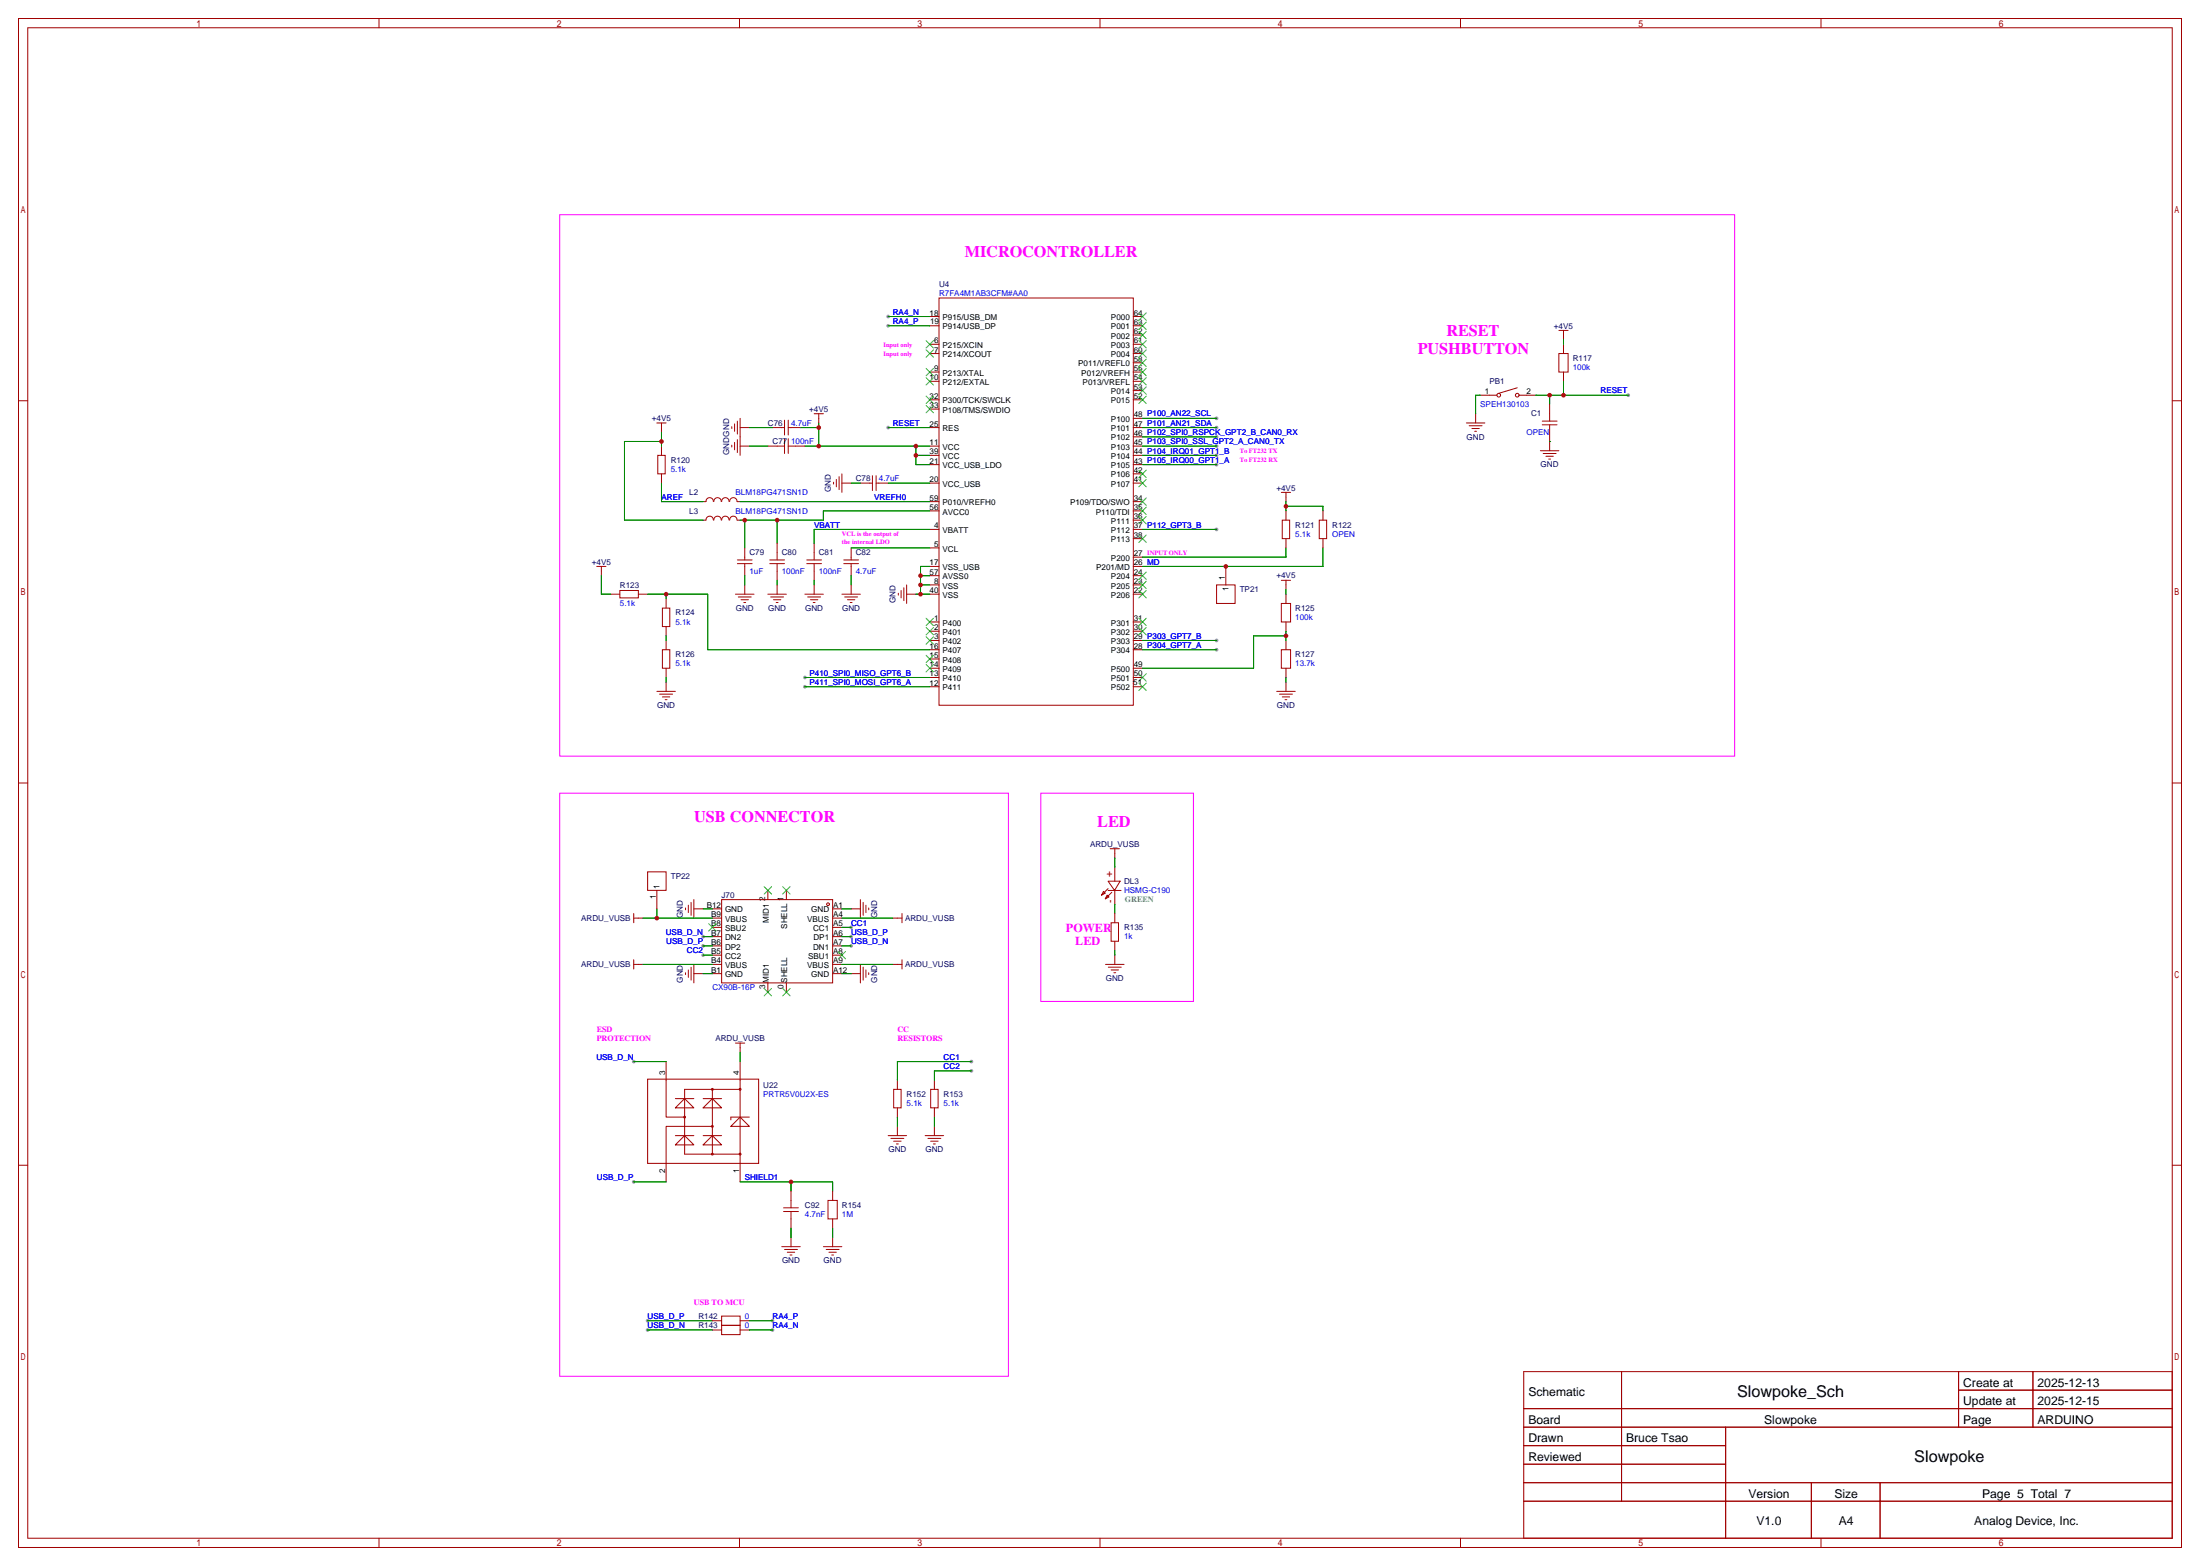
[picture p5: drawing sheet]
<svg xmlns="http://www.w3.org/2000/svg" width="604mm" height="430mm" viewBox="0 0 604 430" stroke-linecap="round" stroke-linejoin="round" font-family="sans-serif">
<g fill="#999">
<circle cx="243.8" cy="86.9" r=".51"/>
<circle cx="243.8" cy="89.4" r=".51"/>
<circle cx="243.8" cy="117.3" r=".51"/>
<circle cx="221" cy="185.9" r=".51"/>
<circle cx="221" cy="188.5" r=".51"/>
<circle cx="334" cy="114.8" r=".51"/>
<circle cx="334" cy="117.3" r=".51"/>
<circle cx="334" cy="119.9" r=".51"/>
<circle cx="334" cy="122.4" r=".51"/>
<circle cx="334" cy="125" r=".51"/>
<circle cx="334" cy="127.5" r=".51"/>
<circle cx="334" cy="145.3" r=".51"/>
<circle cx="334" cy="175.8" r=".51"/>
<circle cx="334" cy="178.3" r=".51"/>
<circle cx="447" cy="108.5" r=".51"/>
<circle cx="233.7" cy="254.5" r=".51"/>
<circle cx="233.7" cy="257" r=".51"/>
<circle cx="233.7" cy="259.6" r=".51"/>
<circle cx="193" cy="259.6" r=".51"/>
<circle cx="193" cy="257" r=".51"/>
<circle cx="193" cy="262.1" r=".51"/>
<circle cx="177.8" cy="362.5" r=".51"/>
<circle cx="177.8" cy="365" r=".51"/>
<circle cx="212.1" cy="362.5" r=".51"/>
<circle cx="212.1" cy="365" r=".51"/>
<circle cx="174" cy="324.4" r=".51"/>
<circle cx="174" cy="291.3" r=".51"/>
<circle cx="266.7" cy="293.9" r=".51"/>
<circle cx="266.7" cy="291.3" r=".51"/>
</g>
<g fill="none" stroke="#a10000" stroke-width=".27">
<path d="M5.1 5.1h593.8v419.6h-593.8zM7.6 7.6h588.8v414.5h-588.8zM104.1 5.1v2.5M203 5.1v2.5M302 5.1v2.5M401 5.1v2.5M500 5.1v2.5M255.3 94.5h2.5M255.3 97h2.5M255.3 86.9h2.5M255.3 89.4h2.5M257.8 81.8h53.3v111.7h-53.3z"/>
<path d="M311.1 94.5h2.6M311.1 97h2.6M311.1 86.9h2.6M311.1 89.4h2.6M311.1 99.6h2.6M311.1 91.9h2.6M428 97h2.5v5.1h-2.5zM428 90.7h2.5M429.3 90.7v2.5M429.3 94.5v2.5M5.1 110h2.5M180.3 116.1h2.6"/>
<path d="M181.6 116.1v2.5M200.9 117.1v.5M201.7 116.3v2.1M202.4 115.6v3.5M203.2 117.3h2.5M203.2 114.8v10.2M212.1 117.3h3.3M215.4 115.3v4.1M216.4 117.3h3.3M216.4 115.3v4.1M223.5 113.5h2.6M224.8 113.5v2.6"/>
<path d="M255.3 102.1h2.5M255.3 104.6h2.5M255.3 117.3h2.5M255.3 109.7h2.5M255.3 112.3h2.5M311.1 102.1h2.6M311.1 104.6h2.6M311.1 117.3h2.6M311.1 109.7h2.6M311.1 119.9h2.6M311.1 114.8h2.6M311.1 107.2h2.6"/>
<path d="M402.6 116.1h5.1M403.4 116.8h3.5M404.1 117.6h2M404.9 118.4h.5M405.1 113.5v2.6M406.4 108.5h4.6M416.6 106.4l-5.1 1.5M417.1 108.5h4.5M423.4 116.6h4.1M423.4 115.6h4.1M425.4 111v4.6M425.4 116.6v7.1"/>
<path d="M429.3 102.1v2.5M596.4 110h2.5M180.6 125h2v5h-2zM181.6 122.4v2.6M181.6 130v2.6M195.9 137.7a1.01 1.01 0 0 0-1.1-1.1 1.01 1.01 0 0 0-1 1.1h-.8M196 137.7a1.01 1.01 0 0 1 1-1.1 1.01 1.01 0 0 1 1 1.1M198.1 137.7a1.01 1.01 0 0 1 1-1.1 1.01 1.01 0 0 1 1.1 1.1M200.3 137.7a1.01 1.01 0 0 1 1-1.1 1.01 1.01 0 0 1 1.1 1.1M200.9 122.2v.5M201.7 121.4v2M202.4 137.7h.8"/>
<path d="M202.4 120.6v3.6M203.2 122.4h2.5M210.8 122.4h4.6M215.4 120.4v4.1M216.4 122.4h4.6M216.4 120.4v4.1M228.9 132.3v.5M229.6 131.6v2M230.4 130.8v3.6M231.1 132.6h2.6M231.1 130v5.1M236.2 132.6h3.3"/>
<path d="M239.5 130.6v4M240.5 132.6h3.3M240.5 130.6v4M255.3 122.4h2.5M255.3 132.6h2.5M255.3 127.5h2.5M255.3 137.7h2.5M255.3 125h2.5M311.1 122.4h2.6M311.1 132.6h2.6M311.1 127.5h2.6M311.1 137.7h2.6"/>
<path d="M311.1 125h2.6M311.1 130h2.6M351.8 135.1h2.5M353.1 135.1v2.6M422.9 123.7h5.1M423.7 124.5h3.5M424.4 125.2h2.1M425.2 126h.5M163.8 155.4h2.6M165.1 155.4v2.6M195.9 142.7a1.01 1.01 0 0 0-1.1-1.1 1.01 1.01 0 0 0-1 1.1h-.8M196 142.7a1.01 1.01 0 0 1 1-1.1 1.01 1.01 0 0 1 1 1.1"/>
<path d="M198.1 142.7a1.01 1.01 0 0 1 1-1.1 1.01 1.01 0 0 1 1.1 1.1M200.3 142.7a1.01 1.01 0 0 1 1-1.1 1.01 1.01 0 0 1 1.1 1.1M202.4 142.7h.8M202.4 154.7h4.1M202.4 153.7h4.1M204.5 150.4v3.3M204.5 154.7v3.3M211.3 154.7h4.1M211.3 153.7h4.1M213.4 149.1v4.6M213.4 154.7v4.6M221.5 154.7h4.1"/>
<path d="M221.5 153.7h4.1M223.5 149.1v4.6M223.5 154.7v4.6M231.6 154.7h4.1M231.6 153.7h4.1M233.7 150.4v3.3M233.7 154.7v3.3M255.3 145.3h2.5M255.3 150.4h2.5M255.3 155.4h2.5M255.3 158h2.5M255.3 140.2h2.5"/>
<path d="M311.1 145.3h2.6M311.1 155.4h2.6M311.1 158h2.6M311.1 152.9h2.6M311.1 140.2h2.6M311.1 142.7h2.6M311.1 147.8h2.6M336.5 155.4v5.1M351.8 159.3h2.5M352 142.7h2.1v5.1h-2.1zM353.1 140.2v2.5M353.1 147.8v2.6"/>
<path d="M353.1 159.3v2.5M362.2 142.7h2v5.1h-2zM363.2 140.2v2.5M363.2 147.8v2.6M167.6 163.1h2.6M170.2 162.1h5.1v2h-5.1zM175.3 163.1h2.5M181.9 166.9h2v5.1h-2zM181.9 178.3h2v5.1h-2zM182.9 164.3v2.6M182.9 172v2.5M182.9 175.8v2.5"/>
<path d="M201.9 163.1h5.1M202.7 163.8h3.5M203.5 164.6h2M204.2 165.4h.5M204.5 160.5v2.6M210.8 163.1h5.1M211.6 163.8h3.5M212.3 164.6h2.1M213.1 165.4h.5M213.4 160.5v2.6M221 163.1h5.1M221.7 163.8h3.6"/>
<path d="M222.5 164.6h2M223.3 165.4h.5M223.5 160.5v2.6M231.1 163.1h5.1M231.9 163.8h3.6M232.7 164.6h2M233.4 165.4h.5M233.7 160.5v2.6M246.6 162.8v.5M247.4 162.1v2M248.2 161.3v3.5M248.9 163.1h2.6"/>
<path d="M248.9 160.5v5.1M255.3 160.5h2.5M255.3 163.1h2.5M255.3 178.3h2.5M255.3 175.8h2.5M255.3 173.2h2.5M255.3 170.7h2.5M311.1 160.5h2.6M311.1 163.1h2.6M311.1 178.3h2.6M311.1 175.8h2.6M311.1 173.2h2.6"/>
<path d="M311.1 170.7h2.6M334 160.5h5.1v5.1h-5.1zM351.8 165.6h2.5v5.1h-2.5zM351.8 178.3h2.5v5.1h-2.5zM353.1 163.1v2.5M353.1 170.7v2.5M353.1 175.8v2.5M180.3 189.7h5.1M181.1 190.5h3.6M181.9 191.3h2M182.6 192h.5M182.9 183.4v2.5"/>
<path d="M182.9 187.2v2.5M255.3 183.4h2.5M255.3 185.9h2.5M255.3 188.5h2.5M255.3 180.8h2.5M311.1 183.4h2.6M311.1 185.9h2.6M311.1 188.5h2.6M350.5 189.7h5.1M351.3 190.5h3.5M352 191.3h2.1M352.8 192h.5"/>
<path d="M353.1 183.4v2.5M353.1 187.2v2.5M5.1 214.9h2.5M596.4 214.9h2.5M177.8 239.3h5.1v5h-5.1zM304.8 232.9h2.5M306.1 232.9v2.6M306.1 238v3.8M174 252h2.5M174 250.7v2.5M180.3 244.3v5.1M188.2 249.2v.5"/>
<path d="M189 248.4v2M189.7 247.6v3.6M190.5 249.4h2.5M190.5 246.9v5.1M195.6 249.4h2.5M195.6 252h2.5M195.6 254.5h2.5M195.6 257h2.5M195.6 259.6h2.5M198.1 246.9h30.5v22.8h-30.5zM210.8 244.3v2.6M215.9 244.3v2.6"/>
<path d="M228.6 249.4h2.5M228.6 252h2.5M228.6 254.5h2.5M228.6 257h2.5M228.6 259.6h2.5M233.7 249.4h2.5M236.2 246.9v5.1M237 247.6v3.6M237.7 248.4v2M238.5 249.2v.5M245.1 252h2.5M247.6 250.7v2.5"/>
<path d="M303 244.6l.5 .5-1.1 .5zM304 245.6l.5 .5-1 .6zM304.2 241.8h3.3l-1.5 2.6zM304.2 243.9l-1.8 1.7M304.2 244.4h3.6M305.1 253.2h2v5.1h-2zM305.2 244.9l-1.7 1.8M306.1 244.3v3.9M306.1 250.7v2.5M306.1 258.3v2.6M174 264.7h2.5M174 263.4v2.5"/>
<path d="M188.2 267v.5M189 266.2v2M189.7 265.4v3.6M190.5 267.2h2.5M190.5 264.7v5M195.6 262.1h2.5M195.6 264.7h2.5M195.6 267.2h2.5M210.8 269.7v2.6M215.9 269.7v2.6M228.6 262.1h2.5M228.6 264.7h2.5"/>
<path d="M228.6 267.2h2.5M233.7 267.2h2.5M236.2 264.7v5M237 265.4v3.6M237.7 266.2v2M238.5 267v.5M245.1 264.7h2.5M247.6 263.4v2.5M303.5 264.7h5.1M304.3 265.4h3.5M305.1 266.2h2M305.8 267h.5"/>
<path d="M306.1 262.1v2.6M177.8 296.2h30.5v23.1h-30.5zM182.9 291.3v15.3h5.1M195.6 299v17.7M201.9 286.3h2.6M203.2 286.3v2.5M203.2 291.3v33.1M203.2 299h-15.2v17.7h15.2M245.4 299h2v5h-2zM246.4 296.4v2.6M255.5 299h2.1v5h-2.1zM256.5 296.4v2.6"/>
<path d="M5.1 319.8h2.5M185.4 304l2.6-2.5 2.5 2.5zM185.4 314.2l2.6-2.5 2.5 2.5zM185.4 301.5h5.1M185.4 311.7h5.1M193 304l2.6-2.5 2.5 2.5zM193 314.2l2.6-2.5 2.5 2.5zM193 301.5h5.1M193 311.7h5.1M195.6 309.1h-12.7v15.3M203.2 306.6l2.5 2.5h-5zM205.7 306.6h-5v.7"/>
<path d="M243.8 311.7h5.1M244.6 312.4h3.6M245.4 313.2h2M246.1 313.9h.5M246.4 304v2.6M246.4 309.1v2.6M254 311.7h5.1M254.8 312.4h3.5M255.5 313.2h2.1M256.3 313.9h.5M256.5 304v2.6M256.5 309.1v2.6"/>
<path d="M596.4 319.8h2.5M215.1 332.5h4.1M215.1 331.5h4.1M217.2 326.9v4.6M217.2 332.5v4.6M217.2 339.6v2.5M227.3 329.4h2.6v5.1h-2.6zM228.6 326.9v2.5M228.6 334.5v2.6M228.6 339.6v2.5M214.6 342.1h5.1M215.4 342.9h3.5"/>
<path d="M216.2 343.7h2M216.9 344.4h.5M226.1 342.1h5M226.8 342.9h3.6M227.6 343.7h2M228.3 344.4h.6M195.6 362.5h2.5M195.6 365h2.5M198.1 361.2h5.1v2.5h-5.1zM198.1 363.7h5.1v2.6h-5.1zM203.2 362.5h2.5M203.2 365h2.5"/>
<path d="M418.3 376.4h178.1v45.7h-178.1zM445.2 376.4v35.6M537.7 376.4v15.3M558.1 376.4v15.3M418.3 386.6h178.1M418.3 391.7h178.1M418.3 396.7h55.5M473.8 391.7v30.4M537.7 381.5h58.7M418.3 406.9h178.1M418.3 401.8h55.5M418.3 412h178.1"/>
<path d="M497.3 406.9v15.2M516.2 406.9v15.2M104.1 422.1v2.6M203 422.1v2.6M302 422.1v2.6M401 422.1v2.6M500 422.1v2.6"/>
<circle cx="411.5" cy="108.5" r=".51"/>
<circle cx="416.6" cy="108.5" r=".51"/>
<circle cx="227.3" cy="248.2" r=".38"/>
<circle cx="195.6" cy="299" r=".25"/>
<circle cx="203.2" cy="299" r=".25"/>
<circle cx="188" cy="306.6" r=".25"/>
<circle cx="195.6" cy="309.1" r=".25"/>
<circle cx="195.6" cy="316.7" r=".25"/>
<circle cx="203.2" cy="316.7" r=".25"/>
</g>
<g fill="none" stroke="#3c3" stroke-width=".27">
<path d="M254.3 93.5l2 2M254.3 96l2 2M256.3 93.5l-2 2M256.3 96l-2 2M312.7 98.6l2 2M312.7 96l2 2M312.7 93.5l2 2M312.7 90.9l2 2.1M312.7 88.4l2 2M312.7 85.9l2 2M314.7 98.6l-2 2M314.7 96l-2 2"/>
<path d="M314.7 93.5l-2 2M314.7 90.9l-2 2.1M314.7 88.4l-2 2M314.7 85.9l-2 2M254.3 101.1l2 2M254.3 103.6l2 2.1M254.3 108.7l2 2M254.3 111.3l2 2M256.3 101.1l-2 2M256.3 103.6l-2 2.1M256.3 108.7l-2 2M256.3 111.3l-2 2"/>
<path d="M312.7 108.7l2 2M312.7 106.2l2 2M312.7 103.6l2 2.1M312.7 101.1l2 2M314.7 108.7l-2 2M314.7 106.2l-2 2M314.7 103.6l-2 2.1M314.7 101.1l-2 2M312.7 136.7l2 2M312.7 139.2l2 2M312.7 131.6l2 2M312.7 129l2 2.1"/>
<path d="M314.7 136.7l-2 2M314.7 139.2l-2 2M314.7 131.6l-2 2M314.7 129l-2 2.1M312.7 159.5l2 2M312.7 157l2 2M312.7 141.7l2 2.1M312.7 146.8l2 2M314.7 159.5l-2 2M314.7 157l-2 2M314.7 141.7l-2 2.1M314.7 146.8l-2 2"/>
<path d="M254.3 169.7l2 2M254.3 172.2l2 2M254.3 174.8l2 2M254.3 179.8l2 2.1M256.3 169.7l-2 2M256.3 172.2l-2 2M256.3 174.8l-2 2M256.3 179.8l-2 2.1M312.7 162.1l2 2M312.7 172.2l2 2M312.7 169.7l2 2M314.7 162.1l-2 2"/>
<path d="M314.7 172.2l-2 2M314.7 169.7l-2 2M254.3 182.4l2 2M256.3 182.4l-2 2M312.7 184.9l2 2M312.7 187.5l2 2M314.7 184.9l-2 2M314.7 187.5l-2 2M194.6 253.5l2 2M196.6 253.5l-2 2M209.8 243.3l2 2.1M211.8 243.3l-2 2.1"/>
<path d="M214.9 243.3l2 2.1M216.9 243.3l-2 2.1M209.8 271.3l2 2M211.8 271.3l-2 2M214.9 271.3l2 2M216.9 271.3l-2 2M230.1 261.1l2.1 2M232.2 261.1l-2.1 2"/>
</g>
<g fill="none" stroke="#008700" stroke-width=".27">
<path d="M243.8 86.9h11.5M243.8 89.4h11.5M429.3 93.2v1.3M181.6 118.6v3.8M205.7 117.3h6.4M219.7 117.3h5.1M224.8 116.1v6.3M243.8 117.3h11.5M313.7 117.3h20.3M313.7 114.8h20.3M313.7 119.9h20.3M406.4 108.5h-1.3v5"/>
<path d="M421.6 108.5h25.4M425.4 108.5v2.5M429.3 104.6v3.9M181.6 132.6v5.1h11.4M181.6 121.2h-10.2v21.5h21.6M203.2 137.7h52.1M205.7 122.4h5.1M221 122.4h34.3M233.7 132.6h2.5M243.8 132.6h11.5M251.5 125h3.8M251.5 122.4v5.1h3.8"/>
<path d="M313.7 125h20.3M313.7 122.4h20.3M313.7 127.5h20.3M353.1 137.7v2.5M353.1 138.9h10.1v1.3M425.4 121.2h.1M165.1 158v5.1h2.5M204.5 142.7v7.7M204.5 158v2.5M213.4 142.7v6.4M213.4 159.3v1.2M223.5 159.3v1.2"/>
<path d="M233.7 150.4h21.6M233.7 158v2.5M252.7 158h2.6M255.3 140.2h-29.2v2.5h-22.9M255.3 145.3h-31.8v3.8M255.3 155.4h-2.6v7.7M313.7 145.3h20.3M353.1 150.4v2.5h-39.4M363.2 150.4v5h-49.5M177.8 163.1h16.5v15.2h61M182.9 163.1v1.2M182.9 174.5v1.3"/>
<path d="M251.5 163.1h3.8M252.7 160.5h2.6M313.7 178.3h20.3M313.7 175.8h20.3M353.1 161.8v1.3M353.1 173.2v2.6M353.1 174.5h-8.9v8.9h-30.5M182.9 185.9v1.3M221 185.9h34.3M221 188.5h34.3M353.1 185.9v1.3M306.1 235.5v2.5"/>
<path d="M176.5 252h19.1M180.3 249.4v2.6M193 249.4h2.6M193 257h2.6M193 259.6h2.6M231.1 249.4h2.6M231.1 252h14M231.1 254.5h2.6M231.1 257h2.6M231.1 259.6h2.6M306.1 248.2v2.5M176.5 264.7h19.1"/>
<path d="M193 267.2h2.6M193 262.1h2.6M231.1 267.2h2.6M231.1 264.7h14M306.1 260.9v1.2M174 291.3h8.9M203.2 288.8v2.5M266.7 291.3h-20.3v5.1M266.7 293.9h-10.2v2.5M246.4 306.6v2.5M256.5 306.6v2.5M174 324.4h8.9"/>
<path d="M203.2 324.4h25.4v2.5M217.2 324.4v2.5M217.2 337.1v2.5M228.6 337.1v2.5M177.8 362.5h17.8M177.8 365h17.8M205.7 362.5h6.4M205.7 365h6.4"/>
</g>
<path d="M153.7 58.9h322.5v148.6h-322.5zM153.7 217.7h123.2v160h-123.2zM285.8 217.7h41.9v57.1h-41.9z" fill="none" stroke="#f0f" stroke-width=".27"/>
<g fill="#c00">
<circle cx="251.5" cy="125" r=".63"/>
<circle cx="251.5" cy="122.4" r=".63"/>
<circle cx="224.8" cy="122.4" r=".63"/>
<circle cx="224.8" cy="117.3" r=".63"/>
<circle cx="204.5" cy="142.7" r=".63"/>
<circle cx="213.4" cy="142.7" r=".63"/>
<circle cx="181.6" cy="121.2" r=".63"/>
<circle cx="252.7" cy="163.1" r=".63"/>
<circle cx="252.7" cy="160.5" r=".63"/>
<circle cx="252.7" cy="158" r=".63"/>
<circle cx="182.9" cy="163.1" r=".63"/>
<circle cx="336.6" cy="155.4" r=".63"/>
<circle cx="353.1" cy="138.9" r=".63"/>
<circle cx="353.1" cy="174.5" r=".63"/>
<circle cx="429.3" cy="108.5" r=".63"/>
<circle cx="425.5" cy="108.5" r=".63"/>
<circle cx="180.3" cy="252" r=".63"/>
<circle cx="217.2" cy="324.4" r=".63"/>
</g>
<g font-size="4.4" fill="#f0f">
<text x="264.9" y="70.6">MICROCONTROLLER</text>
<text x="397.1" y="92.2">RESET</text>
<text x="389.2" y="97.3">PUSHBUTTON</text>
<text x="190.6" y="225.6">USB CONNECTOR</text>
<text x="301.3" y="226.8">LED</text>
</g>
<g font-size="4.4">
<text x="476.9" y="383.3">Slowpoke_Sch</text>
<text x="525.6" y="401.1">Slowpoke</text>
</g>
<g font-size="3.3" fill="#f0f">
<text x="292.7" y="255.7">POWER</text>
<text x="295.2" y="259.5">LED</text>
</g>
<g font-size="3.3">
<text x="419.6" y="383">Schematic</text>
<text x="539" y="380.5">Create at</text>
<text x="559.4" y="380.5">2025-12-13</text>
<text x="539" y="385.6">Update at</text>
<text x="559.4" y="385.6">2025-12-15</text>
<text x="419.6" y="390.7">Board</text>
<text x="419.6" y="395.7">Drawn</text>
<text x="446.5" y="395.7">Bruce Tsao</text>
<text x="484.4" y="390.7">Slowpoke</text>
<text x="539" y="390.7">Page</text>
<text x="559.4" y="390.7">ARDUINO</text>
<text x="419.6" y="400.8">Reviewed</text>
<text x="480" y="411">Version</text>
<text x="503.6" y="411">Size</text>
<text x="544.2" y="411">Page 5 Total 7</text>
<text x="482.2" y="418.6">V1.0</text>
<text x="504.8" y="418.6">A4</text>
<text x="542.1" y="418.6">Analog Device, Inc.</text>
</g>
<g font-size="2.8" fill="#a00000">
<text x="305.4" y="240.8" transform="rotate(-90 305.4 240.8)">+</text>
<text x="305.7" y="247.8" transform="rotate(-90 305.7 247.8)">-</text>
</g>
<g font-size="2.2" fill="#000080">
<text x="257.8" y="78.7">U4</text>
<text x="426.6" y="90.2">+4V5</text>
<text x="431.8" y="99.1">R117</text>
<text x="408.9" y="105.4">PB1</text>
<text x="222.2" y="113">+4V5</text>
<text x="179" y="115.6">+4V5</text>
<text x="210.8" y="116.8">C76</text>
<text x="420.4" y="114.3">C1</text>
<text x="200.2" y="124.9" transform="rotate(-90 200.2 124.9)">GNDGND</text>
<text x="212.1" y="121.9">C77</text>
<text x="402.7" y="120.6">GND</text>
<text x="184.1" y="127">R120</text>
<text x="423" y="128.3">GND</text>
<text x="189.2" y="135.9">L2</text>
<text x="228.1" y="135.1" transform="rotate(-90 228.1 135.1)">GND</text>
<text x="234.9" y="132.1">C78</text>
<text x="350.4" y="134.6">+4V5</text>
<text x="189.2" y="141">L3</text>
<text x="355.6" y="144.8">R121</text>
<text x="365.8" y="144.8">R122</text>
<text x="162.5" y="154.9">+4V5</text>
<text x="205.7" y="152.4">C79</text>
<text x="214.6" y="152.4">C80</text>
<text x="224.8" y="152.4">C81</text>
<text x="234.9" y="152.4">C82</text>
<text x="170.2" y="161.3">R123</text>
<text x="350.4" y="158.8">+4V5</text>
<text x="202" y="167.6">GND</text>
<text x="210.9" y="167.6">GND</text>
<text x="221.1" y="167.6">GND</text>
<text x="231.2" y="167.6">GND</text>
<text x="245.9" y="165.5" transform="rotate(-90 245.9 165.5)">GND</text>
<text x="340.4" y="162.6">TP21</text>
<text x="355.6" y="167.6">R125</text>
<text x="185.4" y="168.9">R124</text>
<text x="185.4" y="180.3">R126</text>
<text x="355.6" y="180.3">R127</text>
<text x="180.4" y="194.3">GND</text>
<text x="350.6" y="194.3">GND</text>
<text x="299.3" y="232.4">ARDU_VUSB</text>
<text x="184.1" y="241.3">TP22</text>
<text x="308.6" y="242.6">DL3</text>
<text x="187.5" y="251.9" transform="rotate(-90 187.5 251.9)">GND</text>
<text x="198.1" y="246.4">J70</text>
<text x="240.8" y="251.9" transform="rotate(-90 240.8 251.9)">GND</text>
<text x="159.6" y="252.7">ARDU_VUSB</text>
<text x="248.5" y="252.7">ARDU_VUSB</text>
<text x="308.6" y="255.3">R135</text>
<text x="159.6" y="265.4">ARDU_VUSB</text>
<text x="187.5" y="269.7" transform="rotate(-90 187.5 269.7)">GND</text>
<text x="240.8" y="269.7" transform="rotate(-90 240.8 269.7)">GND</text>
<text x="248.5" y="265.4">ARDU_VUSB</text>
<text x="303.6" y="269.2">GND</text>
<text x="196.4" y="285.8">ARDU_VUSB</text>
<text x="209.5" y="298.4">U22</text>
<text x="248.9" y="301">R152</text>
<text x="259.1" y="301">R153</text>
<text x="243.9" y="316.2">GND</text>
<text x="254.1" y="316.2">GND</text>
<text x="221" y="331.5">C92</text>
<text x="231.1" y="331.5">R154</text>
<text x="214.7" y="346.7">GND</text>
<text x="226.1" y="346.7">GND</text>
<text x="191.8" y="361.9">R142</text>
<text x="191.8" y="364.5">R143</text>
</g>
<g font-size="2.2" fill="#00f">
<text x="257.8" y="81.3">R7FA4M1AB3CFM#AA0</text>
<text x="245.1" y="86.4">RA4_N</text>
<text x="245.1" y="88.9">RA4_P</text>
<text x="431.8" y="101.6">100k</text>
<text x="439.4" y="107.9">RESET</text>
<text x="406.4" y="111.8">SPEH130103</text>
<text x="217.2" y="116.8">4.7uF</text>
<text x="245.1" y="116.8">RESET</text>
<text x="419.1" y="119.4">OPEN</text>
<text x="217.2" y="121.9">100nF</text>
<text x="184.1" y="129.5">5.1k</text>
<text x="181.6" y="137.2">AREF</text>
<text x="201.9" y="135.9">BLM18PG471SN1D</text>
<text x="240" y="137.2">VREFH0</text>
<text x="241.3" y="132.1">4.7uF</text>
<text x="201.9" y="141">BLM18PG471SN1D</text>
<text x="223.5" y="144.8">VBATT</text>
<text x="355.6" y="147.3">5.1k</text>
<text x="365.8" y="147.3">OPEN</text>
<text x="205.7" y="157.5">1uF</text>
<text x="214.6" y="157.5">100nF</text>
<text x="224.8" y="157.5">100nF</text>
<text x="234.9" y="157.5">4.7uF</text>
<text x="170.2" y="166.4">5.1k</text>
<text x="185.4" y="171.4">5.1k</text>
<text x="355.6" y="170.2">100k</text>
<text x="185.4" y="182.9">5.1k</text>
<text x="222.2" y="185.4">P410_SPI0_MISO_GPT6_B</text>
<text x="355.6" y="182.9">13.7k</text>
<text x="222.2" y="188">P411_SPI0_MOSI_GPT6_A</text>
<text x="308.6" y="245.1">HSMG-C190</text>
<text x="182.8" y="256.5">USB_D_N</text>
<text x="233.7" y="254">CC1</text>
<text x="233.7" y="256.5">USB_D_P</text>
<text x="308.6" y="257.8">1k</text>
<text x="182.9" y="259.1">USB_D_P</text>
<text x="188.6" y="261.6">CC2</text>
<text x="233.7" y="259.1">USB_D_N</text>
<text x="195.6" y="271.8">CX90B-16P</text>
<text x="163.7" y="290.8">USB_D_N</text>
<text x="259.1" y="293.4">CC2</text>
<text x="259.1" y="290.8">CC1</text>
<text x="209.5" y="301">PRTR5V0U2X-ES</text>
<text x="248.9" y="303.5">5.1k</text>
<text x="259.1" y="303.5">5.1k</text>
<text x="163.9" y="323.8">USB_D_P</text>
<text x="204.5" y="323.8">SHIELD1</text>
<text x="221" y="334">4.7nF</text>
<text x="231.1" y="334">1M</text>
<text x="177.8" y="361.9">USB_D_P</text>
<text x="177.8" y="364.5">USB_D_N</text>
<text x="204.5" y="361.9">0</text>
<text x="204.5" y="364.5">0</text>
<text x="212.1" y="361.9">RA4_P</text>
<text x="212.1" y="364.5">RA4_N</text>
</g>
<g font-size="2.2">
<text x="255.2" y="86.6">18</text>
<text x="255.3" y="88.9">19</text>
<text x="258.7" y="87.9">P915/USB_DM</text>
<text x="305" y="87.9">P000</text>
<text x="311.3" y="89.1">63</text>
<text x="311.3" y="86.6">64</text>
<text x="256.4" y="94.2">6</text>
<text x="258.7" y="95.5">P215/XCIN</text>
<text x="258.7" y="90.4">P914/USB_DP</text>
<text x="305" y="95.5">P003</text>
<text x="305" y="92.9">P002</text>
<text x="305" y="90.4">P001</text>
<text x="311.3" y="94.2">61</text>
<text x="311.3" y="91.7">62</text>
<text x="256.4" y="96.8">7</text>
<text x="256.4" y="101.8">9</text>
<text x="258.7" y="98">P214/XCOUT</text>
<text x="296" y="100.6">P011/VREFL0</text>
<text x="305" y="98">P004</text>
<text x="311.3" y="101.8">55</text>
<text x="311.3" y="99.3">58</text>
<text x="311.3" y="96.8">60</text>
<text x="255.2" y="104.4">10</text>
<text x="258.7" y="103.1">P213/XTAL</text>
<text x="258.7" y="105.6">P212/EXTAL</text>
<text x="296.9" y="103.1">P012/VREFH</text>
<text x="297.2" y="105.6">P013/VREFL</text>
<text x="311.3" y="106.9">53</text>
<text x="311.3" y="104.4">54</text>
<text x="255.2" y="109.5">32</text>
<text x="255.2" y="112">33</text>
<text x="258.7" y="110.7">P300/TCK/SWCLK</text>
<text x="258.7" y="113.3">P108/TMS/SWDIO</text>
<text x="305" y="110.7">P015</text>
<text x="305" y="108.2">P014</text>
<text x="311.3" y="109.5">52</text>
<text x="407.7" y="108.2">1</text>
<text x="419.1" y="108.2">2</text>
<text x="255.2" y="117.1">25</text>
<text x="258.7" y="118.3">RES</text>
<text x="305" y="118.3">P101</text>
<text x="305" y="115.8">P100</text>
<text x="311.3" y="119.6">46 P102_SPI0_RSPCK_GPT2_B_CAN0_RX</text>
<text x="311.3" y="117.1">47 P101_AN21_SDA</text>
<text x="311.3" y="114.5">48 P100_AN22_SCL</text>
<text x="255.2" y="122.2">11</text>
<text x="255.2" y="124.7">39</text>
<text x="258.7" y="123.4">VCC</text>
<text x="258.7" y="126">VCC</text>
<text x="305" y="126">P104</text>
<text x="305" y="123.4">P103</text>
<text x="305" y="120.9">P102</text>
<text x="311.3" y="124.7">44 P104_IRQ01_GPT1_B</text>
<text x="311.3" y="122.2">45 P103_SPI0_SSL_GPT2_A_CAN0_TX</text>
<text x="255.2" y="127.2">21</text>
<text x="258.7" y="128.5">VCC_USB_LDO</text>
<text x="305" y="131">P106</text>
<text x="305" y="128.5">P105</text>
<text x="311.3" y="129.8">42</text>
<text x="311.3" y="127.2">43 P105_IRQ00_GPT1_A</text>
<text x="255.2" y="132.3">20</text>
<text x="255.2" y="137.4">59</text>
<text x="258.7" y="133.6">VCC_USB</text>
<text x="305" y="133.6">P107</text>
<text x="311.3" y="137.4">34</text>
<text x="311.3" y="132.3">41</text>
<text x="255.2" y="139.9">56</text>
<text x="258.7" y="141.2">AVCC0</text>
<text x="258.7" y="138.7">P010/VREFH0</text>
<text x="293.8" y="138.7">P109/TDO/SWO</text>
<text x="300.8" y="141.2">P110/TDI</text>
<text x="305" y="143.7">P111</text>
<text x="311.3" y="139.9">35</text>
<text x="311.3" y="142.5">36</text>
<text x="256.4" y="145">4</text>
<text x="258.7" y="146.3">VBATT</text>
<text x="305" y="146.3">P112</text>
<text x="305" y="148.8">P113</text>
<text x="311.3" y="145">37 P112_GPT3_B</text>
<text x="311.3" y="147.6">38</text>
<text x="255.2" y="155.2">17</text>
<text x="256.4" y="150.1">5</text>
<text x="258.7" y="151.4">VCL</text>
<text x="305" y="153.9">P200</text>
<text x="311.3" y="155.2">26 MD</text>
<text x="311.3" y="152.6">27</text>
<text x="255.2" y="157.7">57</text>
<text x="256.4" y="160.3">8</text>
<text x="258.7" y="161.5">VSS</text>
<text x="258.7" y="156.4">VSS_USB</text>
<text x="258.7" y="159">AVSS0</text>
<text x="300.9" y="156.4">P201/MD</text>
<text x="305" y="161.5">P205</text>
<text x="305" y="159">P204</text>
<text x="311.3" y="160.3">23</text>
<text x="311.3" y="157.7">24</text>
<text x="336.3" y="159.3" transform="rotate(-90 336.3 159.3)">1</text>
<text x="255.2" y="162.8">40</text>
<text x="258.7" y="164.1">VSS</text>
<text x="305" y="164.1">P206</text>
<text x="311.3" y="162.8">22</text>
<text x="337.3" y="162.3" transform="rotate(-90 337.3 162.3)">1</text>
<text x="256.4" y="170.4">1</text>
<text x="256.4" y="173">2</text>
<text x="258.7" y="171.7">P400</text>
<text x="305" y="171.7">P301</text>
<text x="311.3" y="173">30</text>
<text x="311.3" y="170.4">31</text>
<text x="255.2" y="178">16</text>
<text x="256.4" y="175.5">3</text>
<text x="258.7" y="174.2">P401</text>
<text x="258.7" y="176.8">P402</text>
<text x="258.7" y="179.3">P407</text>
<text x="305" y="179.3">P304</text>
<text x="305" y="176.8">P303</text>
<text x="305" y="174.2">P302</text>
<text x="311.3" y="178">28 P304_GPT7_A</text>
<text x="311.3" y="175.5">29 P303_GPT7_B</text>
<text x="255.2" y="185.7">13</text>
<text x="255.2" y="183.1">14</text>
<text x="255.2" y="180.6">15</text>
<text x="258.7" y="184.4">P409</text>
<text x="258.7" y="181.8">P408</text>
<text x="305" y="184.4">P500</text>
<text x="311.3" y="183.1">49</text>
<text x="311.3" y="185.7">50</text>
<text x="255.2" y="188.2">12</text>
<text x="258.7" y="189.5">P411</text>
<text x="258.7" y="186.9">P410</text>
<text x="305" y="186.9">P501</text>
<text x="305" y="189.5">P502</text>
<text x="311.1" y="188">51</text>
<text x="181.1" y="243.8" transform="rotate(-90 181.1 243.8)">1</text>
<text x="180.1" y="246.9" transform="rotate(-90 180.1 246.9)">1</text>
<text x="194" y="249.2">B12</text>
<text x="195.3" y="251.7">B9</text>
<text x="199.1" y="250.4">GND</text>
<text x="210.1" y="247.4" transform="rotate(-90 210.1 247.4)">2</text>
<text x="215.1" y="247.4" transform="rotate(-90 215.1 247.4)">1</text>
<text x="222.7" y="250.4">GND</text>
<text x="228.7" y="251.7">A4</text>
<text x="228.7" y="249.2">A1</text>
<text x="195.3" y="254.2">B8</text>
<text x="195.3" y="256.8">B7</text>
<text x="199.1" y="253">VBUS</text>
<text x="199.1" y="255.5">SBU2</text>
<text x="211.1" y="253.2" transform="rotate(-90 211.1 253.2)">MID1</text>
<text x="216.2" y="254.9" transform="rotate(-90 216.2 254.9)">SHELL</text>
<text x="221.6" y="253">VBUS</text>
<text x="223.2" y="255.5">CC1</text>
<text x="228.7" y="256.8">A6</text>
<text x="228.7" y="254.2">A5</text>
<text x="195.3" y="259.3">B6</text>
<text x="195.3" y="261.9">B5</text>
<text x="199.1" y="258">DN2</text>
<text x="199.1" y="260.6">DP2</text>
<text x="199.1" y="263.1">CC2</text>
<text x="221.9" y="263.1">SBU1</text>
<text x="223.2" y="260.6">DN1</text>
<text x="223.3" y="258">DP1</text>
<text x="228.7" y="261.9">A8</text>
<text x="228.7" y="259.3">A7</text>
<text x="195.3" y="264.4">B4</text>
<text x="195.3" y="266.9">B1</text>
<text x="199.1" y="265.7">VBUS</text>
<text x="199.1" y="268.2">GND</text>
<text x="211.1" y="269.7" transform="rotate(-90 211.1 269.7)">MID1</text>
<text x="216.2" y="269.7" transform="rotate(-90 216.2 269.7)">SHELL</text>
<text x="221.6" y="265.7">VBUS</text>
<text x="222.7" y="268.2">GND</text>
<text x="228.7" y="266.9">A12</text>
<text x="228.7" y="264.4">A9</text>
<text x="210.1" y="271.5" transform="rotate(-90 210.1 271.5)">3</text>
<text x="215.1" y="271.5" transform="rotate(-90 215.1 271.5)">0</text>
<text x="182.6" y="295.1" transform="rotate(-90 182.6 295.1)">3</text>
<text x="202.9" y="295.1" transform="rotate(-90 202.9 295.1)">4</text>
<text x="182.6" y="321.8" transform="rotate(-90 182.6 321.8)">2</text>
<text x="202.9" y="321.8" transform="rotate(-90 202.9 321.8)">1</text>
</g>
<text font-size="2.2" fill="#696" x="308.8" y="247.6">GREEN</text>
<g font-size="2.2" fill="#f0f">
<text x="163.8" y="283.2">ESD</text>
<text x="163.8" y="285.8">PROTECTION</text>
<text x="246.4" y="283.2">CC</text>
<text x="246.4" y="285.8">RESISTORS</text>
<text x="190.5" y="358.1">USB TO MCU</text>
</g>
<g font-size="1.8" fill="#f0f">
<text x="242.6" y="95.1">Input only</text>
<text x="242.6" y="97.6">Input only</text>
<text x="340.4" y="124.3">To FT232 TX</text>
<text x="340.4" y="126.8">To FT232 RX</text>
<text x="231.1" y="147.2">VCL is the output of</text>
<text x="231.1" y="149.2">the internal LDO</text>
<text x="315" y="152.2">INPUT ONLY</text>
</g>
</svg>
